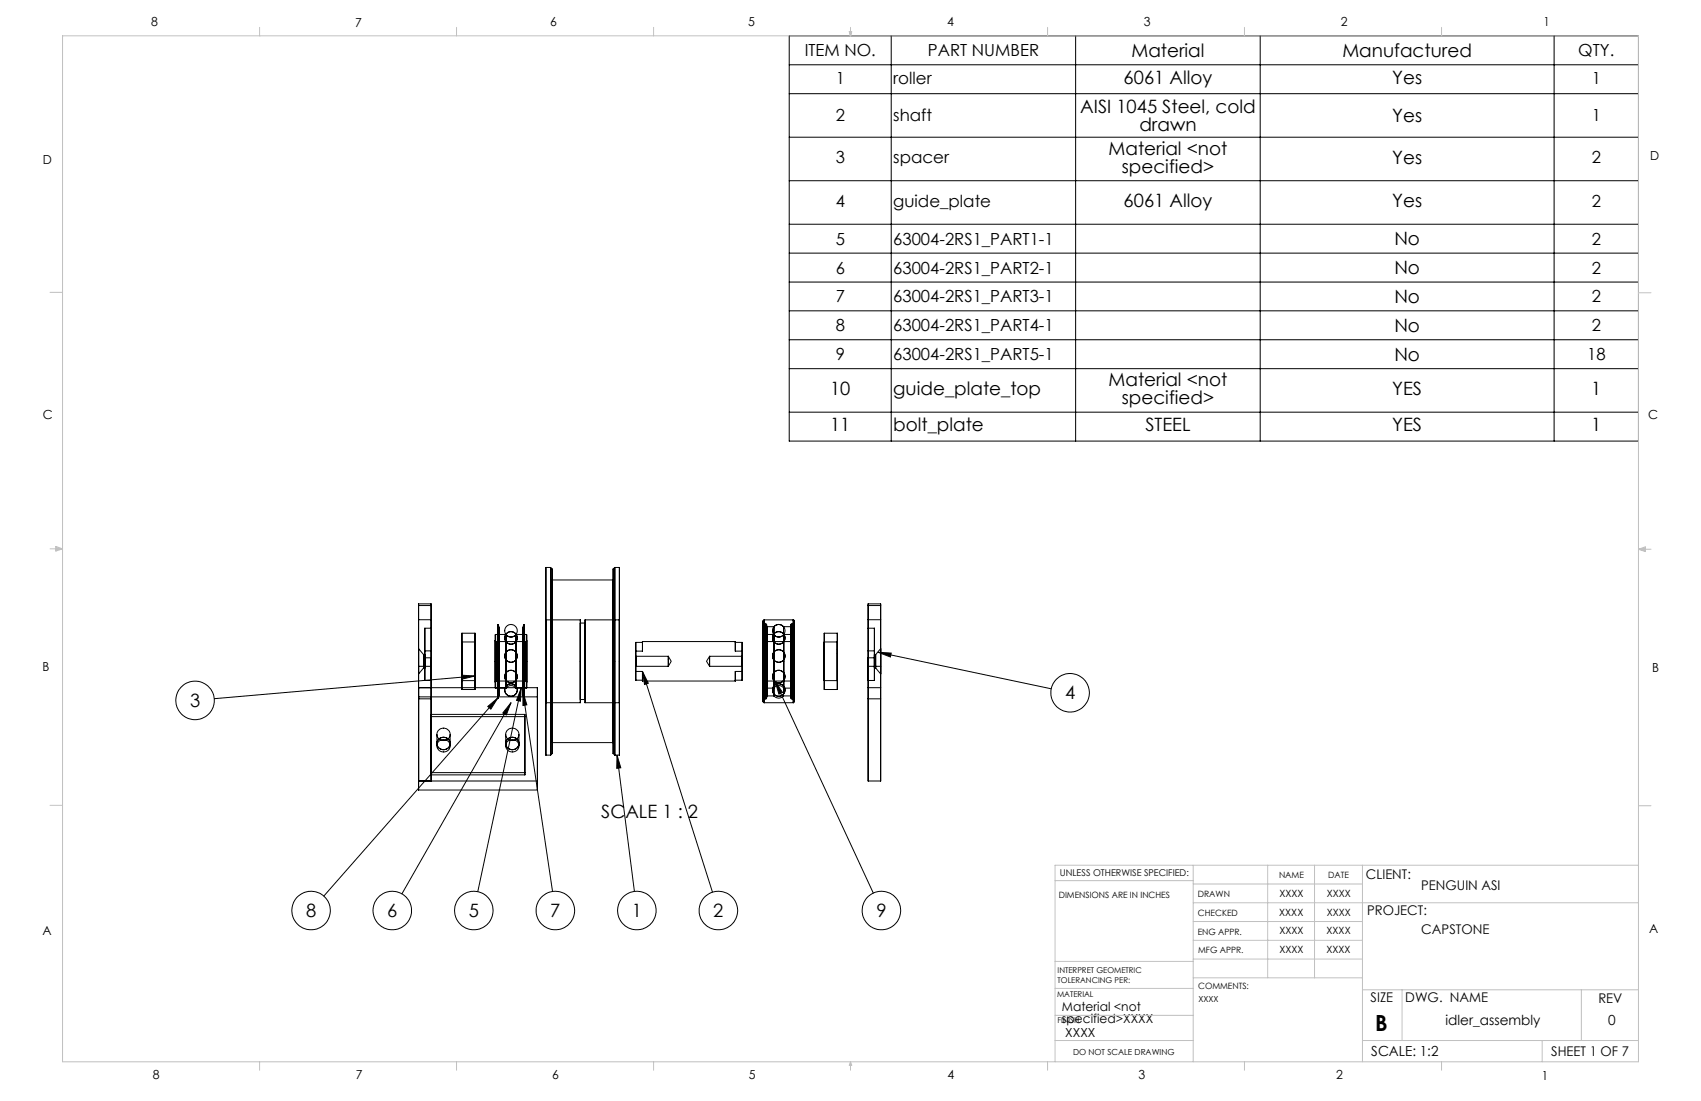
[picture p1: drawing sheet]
<svg xmlns="http://www.w3.org/2000/svg" width="432mm" height="279mm" viewBox="0 0 432 279" stroke-linecap="round" stroke-linejoin="round" font-family="sans-serif">
<g fill="none" stroke="#000" stroke-width=".25">
<path d="M200.3 9.1h215.6v102.8h-215.6zM200.3 16.4h215.6M226.2 9.1v102.8M273.1 9.1v102.8M319.9 9.1v102.8M394.5 9.1v102.8M200.3 23.8h215.6M200.3 34.8h215.6M200.3 45.9h215.6M200.3 56.9h215.6M200.3 64.2h215.6M200.3 71.6h215.6"/>
<path d="M200.3 78.9h215.6M200.3 86.2h215.6M200.3 93.6h215.6M200.3 104.6h215.6M106.3 153.7v-.5v4.1h3.1v-4.1v.5M106.3 153.2h3.1M106.3 153.7h3.1M106.3 153.7v46.8h30.1v-26h-30.1M109.4 159.4h-1.6v13.3M109.4 153.7v44.5M126.3 159.8v16.1zM126.3 158.5v18.6z"/>
<path d="M126.4 159.1v17.4zM126.5 158.5v18.6zM126.7 159.8v16.1zM126.7 159.2v17.3zM126.7 159.2l-.2-.7h-.2v1.3M126.7 159.8l-.2 1.2M132.8 159.8v16.1zM132.8 159.2v17.3zM132.8 159.2l.2-.7h.1v1.3M132.8 159.8l.2 1.2M133 158.5v18.6zM133 159.1v17.4z"/>
<path d="M133.1 158.5v18.6zM133.1 159.8v16.1zM138.6 144v47.6zM138.6 157.3v21zM138.6 157.3h8.7M138.6 144h1.2l.4 .4M139.8 144v47.6zM140.2 147.2v41.3zM140.2 144.4v46.8zM140.2 147.2h15.4M147.3 158.1v19.4zM147.3 157.3v21z"/>
<path d="M147.3 158.1h1.2M148.5 158.1v19.4zM148.5 157.3v21zM148.5 157.3h8.7M155.6 144.4v46.8zM155.6 147.2v41.3zM156.1 144v47.6zM157.2 144v47.6zM157.2 157.3v21zM157.2 144h-1.1l-.5 .4M193.7 158.5l.5-.3 .3 .1 .2 .7h1.8l1.1-.5 .9 .2 .4 .3h1.8l.2-.7 .2-.1 .6 .3M193.7 157.6l.3-.3h7.4l.3 .3"/>
<path d="M193.7 158.5v18.6zM193.7 157.6v20.4zM193.9 158.5v18.6zM194 157.3v21zM194.2 158.5v18.6zM194.2 159.8v16.1zM194.3 159.1v17.4zM194.5 158.5v18.6zM194.6 158.5v18.6zM194.6 159.8v16.1zM194.6 159.2v17.3zM194.6 159.2l-.1-.7h-.3v1.3"/>
<path d="M194.6 159.8l-.1 1.2M194.7 159v17.6zM196.5 159v17.6zM198.9 159v17.6zM200.7 159v17.6zM200.7 159.2v17.3zM200.7 159.8v16.1zM200.7 159.2l.2-.7h.2v1.3M200.7 159.8l.2 1.2M200.8 158.5v18.6zM200.9 158.5v18.6zM201 159.1v17.4z"/>
<path d="M201.1 158.5v18.6zM201.1 159.8v16.1zM201.4 157.3v21zM201.4 158.5v18.6zM201.7 158.5v18.6zM201.7 157.6v20.4zM220.4 153.7v-.5v4.1h3.2v-4.1v.5M220.4 153.2h3.2M220.4 153.7v44.5h3.2v-44.5M220.4 153.7h3.2M220.4 159.4h1.6v13.3M106.3 169.1h3.1v8.2h-3.1z"/>
<path d="M106.3 164.6v6.4zM106.3 164.6l1.2 1.5h.3M106.3 176.8h30.1M107.5 166.1v3.4zM107.8 165.2h1.6v7.5h-1.6zM107.8 166.1v3.4zM107.8 169.5h-.3l-1.2 1.5M107.8 166.9h1.6M117.2 171.3l3.4 .3-3.3 .7zM117.3 160.7v14.3zM117.3 162.9v9.8zM117.3 175h3.3"/>
<path d="M117.3 160.7h3.3M117.3 172.7h3.3M117.3 162.9h3.3M120.6 171.6l-66.2 5.7M120.6 160.7v14.3zM120.6 162.9v9.8zM123.8 179.3l2.6-2.2-1.8 2.9zM125.7 161.1l2.7-.1a1.59 1.59 0 0 0 2.6 0l2.7 .1M125.7 174.5l2.7 .1a1.59 1.59 0 0 1 2.6 0l2.7-.1M125.7 162.5l.2 .3h7.6l.2-.3M125.7 173.1l.2-.3h7.6l.2 .3M125.7 162.5v10.6z"/>
<path d="M125.7 161.1v13.4zM125.8 161v13.6zM126 162.8v10zM126.3 161v13.6zM126.3 175.9v1.2h.2l.2-.6M126.4 177.1l-44.2 50.3M126.5 161v13.6zM126.5 174.6l.2 1.3M128.4 161v13.6zM129.7 178.3l-27.7 48.5M129.7 178.3l-1.2 3.1-.9-.5zM131 161v13.6z"/>
<path d="M132.3 174.6l-11 51.7M132.3 174.6l-.2 3.3-1-.2zM132.8 175.7l7.5 50.5M132.8 175.7l.9 3.2-.9 .1zM133 161v13.6zM133 174.6l-.2 1.3M133.1 161v13.6zM133.1 175.9v1.2h-.1l-.2-.6M133.4 162.8v10zM133.6 161v13.6zM133.7 161.1v13.4zM133.7 162.5v10.6z"/>
<path d="M138.6 178.3h8.7M147.3 177.5h1.2M148.5 178.3h8.7M161.4 166.5h8.3l.7 1.3-.7 1.3h-8.3M161.4 165.2v7.4M161.4 163v7.4M161.4 166.5v2.6zM161.4 165.2h1.7M161.4 172.6h1.7M161.4 170.4h1.7M161.4 163h1.7M161.4 163v2.2"/>
<path d="M161.4 170.4v2.2M163.1 170.4l17.8 56M163.1 163v-.2v2.4M163.1 170.4v2.4v-.2M163.1 172.8h23.6M163.1 162.8h23.6M163.1 163v2.2M163.1 170.4v2.2M163.1 170.4l1.5 3-1 .3zM169.7 166.5v2.6zM180.1 166.5v2.6zM186.7 163v-.2v2.4"/>
<path d="M186.7 170.4v2.4v-.2M186.7 165.2h1.7M186.7 172.6h1.7M186.7 170.4h1.7M186.7 163h1.7M186.7 163v2.2M186.7 170.4v2.2M188.4 166.5h-8.3l-.7 1.3 .7 1.3h8.3M188.4 165.2v7.4M188.4 163v7.4M188.4 166.5v2.6zM188.4 163v2.2"/>
<path d="M188.4 170.4v2.2M193.7 161.1l2.7-.1a1.58 1.58 0 0 0 2.6 0l2.7 .1M193.7 174.5l2.7 .1a1.58 1.58 0 0 1 2.6 0l2.7-.1M193.7 162.5l.2 .3h7.6l.2-.3M193.7 173.1l.2-.3h7.6l.2 .3M193.7 177.1l.7 .3 .3-.8h1.8l1.1 .6 .9-.2 .4-.4h1.8l.2 .8 .8-.3M193.7 178l.2 .3h7.5l.3-.3M193.7 162.5v10.6zM193.7 161.1v13.4zM193.8 161v13.6zM194 162.8v10zM194.2 161v13.6z"/>
<path d="M194.2 175.9v1.2h.3l.1-.6M194.5 161v13.6zM194.5 174.6l.1 1.3M196.4 161v13.6zM196.8 172.9l24.9 53.7M196.8 172.9l1.8 2.8-.9 .4zM199 161v13.6zM200.9 161v13.6zM200.9 174.6l-.2 1.3M201.1 161v13.6zM201.1 175.9v1.2h-.2l-.2-.6M201.4 162.8v10z"/>
<path d="M201.6 161v13.6zM201.7 161.1v13.4zM201.7 162.5v10.6zM209.2 160.7v14.3zM209.2 162.9v9.8zM209.2 175h3.3M209.2 160.7h3.3M209.2 172.7h3.3M209.2 162.9h3.3M212.5 160.7v14.3zM212.5 162.9v9.8zM220.4 169.1h3.2v8.2h-3.2z"/>
<path d="M220.4 165.2h1.6v7.5h-1.6zM220.4 174.5h3.2M220.4 166.9h1.6M222 166.1v3.4zM222 169.5h.3l1.3 1.5M222.3 166.1v3.4zM222.9 165.5l44 9.3M222.9 165.5l3.3 .2-.2 1zM223.6 164.6v6.4zM223.6 164.6l-1.3 1.5h-.3M106.3 198.2h30.1M109.4 181.3h23.8v15.3h-23.8"/>
<path d="M109.4 196.1h23.8M109.4 181.9h23.8M110.9 186.4v2.9M111.2 185.4a1.62 1.62 0 0 1 2.7 0 1.62 1.62 0 0 1-1 2.5 1.58 1.58 0 0 1-1.7-.6 1.58 1.58 0 0 1 0-1.9zM111.3 188.2a1.67 1.67 0 0 1 2.6 0 1.67 1.67 0 0 1-.5 2.5 1.67 1.67 0 0 1-2.4-.9l-.1-.7zM111.4 187.6a1.66 1.66 0 0 1 2.4 0 1.66 1.66 0 0 1-.2 2.4 1.66 1.66 0 0 1-2.4-.5 1.53 1.53 0 0 1 .2-1.9zM111.4 187.5a1.62 1.62 0 0 1 2.7 .6 1.62 1.62 0 0 1-1.8 2.1 1.55 1.55 0 0 1-1.3-1 1.55 1.55 0 0 1 .4-1.7zM114.3 186.4v2.9M128.4 186.4v2.9M128.7 185.4a1.62 1.62 0 0 1 2.7 0 1.62 1.62 0 0 1-1 2.5 1.58 1.58 0 0 1-1.7-.6 1.58 1.58 0 0 1 0-1.9zM128.8 188.2a1.67 1.67 0 0 1 2.6 0 1.67 1.67 0 0 1-.5 2.5 1.67 1.67 0 0 1-2.4-.9l-.1-.7zM128.8 187.6a1.66 1.66 0 0 1 2.5 0 1.66 1.66 0 0 1-.3 2.4 1.66 1.66 0 0 1-2.4-.5 1.53 1.53 0 0 1 .2-1.9z"/>
<path d="M128.9 187.5a1.62 1.62 0 0 1 2.7 .6 1.62 1.62 0 0 1-1.8 2.1 1.55 1.55 0 0 1-1.3-1 1.55 1.55 0 0 1 .4-1.7zM131.7 186.4v2.9M140.2 188.5h15.4M140.2 191.2l-.4 .4h-1.2M155.6 191.2l.5 .4h1.1M156.6 191.6l1 3.2-1 .2zM156.6 191.6l4.4 34.6"/>
<circle cx="49.5" cy="177.7" r="4.9"/>
<circle cx="129.7" cy="171.7" r="1.58"/>
<circle cx="129.7" cy="161.9" r="1.58"/>
<circle cx="129.7" cy="160.1" r="1.58"/>
<circle cx="129.7" cy="166.5" r="1.58"/>
<circle cx="129.7" cy="175.1" r="1.58"/>
<circle cx="197.7" cy="171.7" r="1.58"/>
<circle cx="197.7" cy="161.9" r="1.58"/>
<circle cx="197.7" cy="160.1" r="1.58"/>
<circle cx="197.7" cy="166.5" r="1.58"/>
<circle cx="197.7" cy="175.1" r="1.58"/>
<circle cx="271.6" cy="175.8" r="4.9"/>
<circle cx="79" cy="231.1" r="4.9"/>
<circle cx="99.6" cy="231.1" r="4.9"/>
<circle cx="120.3" cy="231.1" r="4.9"/>
<circle cx="141" cy="231.1" r="4.9"/>
<circle cx="161.7" cy="231.1" r="4.9"/>
<circle cx="182.4" cy="231.1" r="4.9"/>
<circle cx="223.7" cy="231.1" r="4.9"/>
</g>
<g fill="none" stroke="#c0c0c0" stroke-width=".25">
<path d="M15.9 9.1h400v260.4h-400zM65.9 6.9v2.2M115.9 6.9v2.2M165.9 6.9v2.2M215.6 8h.6l-.3 1.1zM215.7 8l.2 1.1M215.9 6.9v2.2M216 8l-.1 1.1M265.9 6.9v2.2M315.9 6.9v2.2M365.9 6.9v2.2M12.7 74.2h3.2"/>
<path d="M415.9 74.3h3.2M12.7 139.3h3.2M14.2 139.1l1.7 .2M14.2 138.7l1.7 .6-1.7 .5zM15.9 139.3l-1.7 .3M415.9 139.4h3.2M415.9 139.4l1.8-.6v1.2zM415.9 139.4l1.8 .3M417.7 139.2l-1.8 .2M12.7 204.4h3.2M302.9 219.6v49.9M321.8 219.6v28.5"/>
<path d="M333.7 219.6v28.5M345.9 219.6v49.9M415.9 204.5h3.2M415.9 219.6h-148.1v49.9M267.8 223.5h35.1M302.9 229.1h113M302.9 233.9h43M302.9 224.3h43M302.9 238.6h43M267.8 257.7h35.1M267.8 250.8h35.1M267.8 244h35.1"/>
<path d="M302.9 248.1h43M302.9 243.4h43M345.9 251.2h70M355.9 251.2v12.9M401.4 251.2v12.9M65.9 269.5v2.1M115.9 269.5v2.1M165.9 269.5v2.1M215.9 269.5v2.1M215.9 269.5l.3 .8h-.6zM265.9 269.5v2.1M267.8 264.1h35.1"/>
<path d="M315.9 269.5v2.1M345.9 264.1h70M365.9 269.5v2.1M391.5 264.1v5.4"/>
</g>
<path d="M222.9 165.5l3.3 .2-.2 1zM196.8 172.9l1.8 2.8-.9 .4zM163.1 170.4l1.5 3-1 .3zM156.6 191.6l1 3.2-1 .2zM132.8 175.7l.9 3.2-.9 .1zM129.7 178.3l-1.2 3.1-.9-.5zM132.3 174.6l-.2 3.3-1-.2zM123.8 179.3l2.6-2.2-1.8 2.9zM117.2 171.3l3.4 .3-3.3 .7z" fill="#000"/>
<text font-size="5.6" x="349.1" y="261.7">B</text>
<g font-size="4.7">
<text x="287.2" y="14.4">Material</text>
<text x="340.8" y="14.4">Manufactured</text>
<text x="285.2" y="21.3">6061 Alloy</text>
<text x="353.4" y="21.3">Yes</text>
<text x="274.2" y="28.7">AISI 1045 Steel, cold</text>
<text x="289.2" y="33.2">drawn</text>
<text x="353.4" y="31">Yes</text>
<text x="281.4" y="39.3">Material &lt;not</text>
<text x="353.4" y="41.6">Yes</text>
<text x="284.8" y="43.8">specified&gt;</text>
<text x="285.2" y="52.6">6061 Alloy</text>
<text x="353.4" y="52.6">Yes</text>
<text x="354" y="62.2">No</text>
<text x="354" y="69.6">No</text>
<text x="354" y="76.9">No</text>
<text x="354" y="84.2">No</text>
<text x="354" y="91.6">No</text>
<text x="210.7" y="100.3">10</text>
<text x="226.8" y="100.3">guide_plate_top</text>
<text x="281.4" y="98">Material &lt;not</text>
<text x="353.4" y="100.3">YES</text>
<text x="403.9" y="100.3">1</text>
<text x="284.8" y="102.6">specified&gt;</text>
<text x="210.7" y="109.5">11</text>
<text x="226.8" y="109.5">bolt_plate</text>
<text x="290.8" y="109.5">STEEL</text>
<text x="353.4" y="109.5">YES</text>
<text x="403.9" y="109.5">1</text>
<text x="48.2" y="179.4">3</text>
<text x="270.4" y="177.5">4</text>
<text x="152.6" y="207.6">SCALE 1 : 2</text>
<text x="77.7" y="232.8">8</text>
<text x="98.3" y="232.8">6</text>
<text x="119" y="232.8">5</text>
<text x="139.7" y="232.8">7</text>
<text x="160.4" y="232.8">1</text>
<text x="181.1" y="232.8">2</text>
<text x="222.5" y="232.8">9</text>
</g>
<g font-size="4.2">
<text x="204.3" y="14.3">ITEM NO.</text>
<text x="235.5" y="14.3">PART NUMBER</text>
<text x="400.7" y="14.3">QTY.</text>
<text x="212.1" y="21.2">1</text>
<text x="226.8" y="21.2">roller</text>
<text x="404.1" y="21.2">1</text>
<text x="212.1" y="30.8">2</text>
<text x="226.8" y="30.8">shaft</text>
<text x="404.1" y="30.8">1</text>
<text x="212.1" y="41.5">3</text>
<text x="226.8" y="41.5">spacer</text>
<text x="404.1" y="41.5">2</text>
<text x="212.1" y="52.5">4</text>
<text x="226.8" y="52.5">guide_plate</text>
<text x="404.1" y="52.5">2</text>
<text x="212.1" y="62.1">5</text>
<text x="226.8" y="62.1">63004-2RS1_PART1-1</text>
<text x="404.1" y="62.1">2</text>
<text x="212.1" y="69.4">6</text>
<text x="226.8" y="69.4">63004-2RS1_PART2-1</text>
<text x="404.1" y="69.4">2</text>
<text x="212.1" y="76.7">7</text>
<text x="226.8" y="76.7">63004-2RS1_PART3-1</text>
<text x="404.1" y="76.7">2</text>
<text x="212.1" y="84.1">8</text>
<text x="226.8" y="84.1">63004-2RS1_PART4-1</text>
<text x="404.1" y="84.1">2</text>
<text x="212.1" y="91.4">9</text>
<text x="226.8" y="91.4">63004-2RS1_PART5-1</text>
<text x="402.9" y="91.4">18</text>
</g>
<g font-size="3.5">
<text x="366.9" y="260">idler_assembly</text>
<text x="408.2" y="260.2">0</text>
<text x="348.1" y="267.9">SCALE: 1:2</text>
</g>
<g font-size="3.4">
<text x="346.8" y="223.1">CLIENT:</text>
<text x="360.8" y="225.8">PENGUIN ASI</text>
<text x="347.1" y="232.3">PROJECT:</text>
<text x="360.8" y="237.1">CAPSTONE</text>
<text x="347.9" y="254.3">SIZE</text>
<text x="356.7" y="254.4">DWG. NAME</text>
<text x="405.7" y="254.5">REV</text>
<text x="393.8" y="267.9">SHEET 1 OF 7</text>
</g>
<g font-size="3.2">
<text x="38.3" y="6.7">8</text>
<text x="90.2" y="6.7">7</text>
<text x="139.7" y="6.5">6</text>
<text x="190" y="6.5">5</text>
<text x="240.4" y="6.5">4</text>
<text x="290.4" y="6.7">3</text>
<text x="340.4" y="6.5">2</text>
<text x="391.9" y="6.7">1</text>
<text x="10.9" y="41.6">D</text>
<text x="418.9" y="40.7">D</text>
<text x="10.9" y="106.3">C</text>
<text x="418.4" y="106.4">C</text>
<text x="10.8" y="170.2">B</text>
<text x="419.4" y="170.6">B</text>
<text x="10.8" y="237.2">A</text>
<text x="418.6" y="236.8">A</text>
<text x="269.6" y="256.5">Material &lt;not</text>
<text x="269.6" y="259.6">specified&gt;XXXX</text>
<text x="270.4" y="263.2">XXXX</text>
<text x="38.8" y="273.8">8</text>
<text x="90.4" y="273.8">7</text>
<text x="140.2" y="273.8">6</text>
<text x="190.1" y="273.9">5</text>
<text x="240.5" y="273.8">4</text>
<text x="289" y="273.9">3</text>
<text x="339.1" y="273.8">2</text>
<text x="391.4" y="274.1">1</text>
</g>
<g font-size="2.5">
<text x="324.8" y="227.6">XXXX</text>
<text x="336.8" y="227.7">XXXX</text>
<text x="324.8" y="232.3">XXXX</text>
<text x="336.8" y="232.5">XXXX</text>
<text x="324.8" y="237.1">XXXX</text>
<text x="336.8" y="237">XXXX</text>
<text x="324.8" y="241.9">XXXX</text>
<text x="336.8" y="241.8">XXXX</text>
</g>
<text font-size="2.4" x="269" y="222.4">UNLESS OTHERWISE SPECIFIED:</text>
<g font-size="2.2">
<text x="268.8" y="228">DIMENSIONS ARE IN INCHES</text>
<text x="304.1" y="227.7">DRAWN</text>
<text x="324.7" y="222.9">NAME</text>
<text x="337.2" y="222.9">DATE</text>
<text x="304.1" y="232.6">CHECKED</text>
<text x="304" y="237.2">ENG APPR.</text>
<text x="304.2" y="241.9">MFG APPR.</text>
<text x="304.1" y="250.9">COMMENTS:</text>
</g>
<g font-size="2.1">
<text x="304.2" y="254.3">XXXX</text>
<text x="272.4" y="267.8">DO NOT SCALE DRAWING</text>
</g>
<g font-size="2">
<text x="268.5" y="246.8">INTERPRET GEOMETRIC</text>
<text x="268.5" y="249.4">TOLERANCING PER:</text>
<text x="268.3" y="252.9">MATERIAL</text>
<text x="268.4" y="259.7">FINISH</text>
</g>
</svg>
